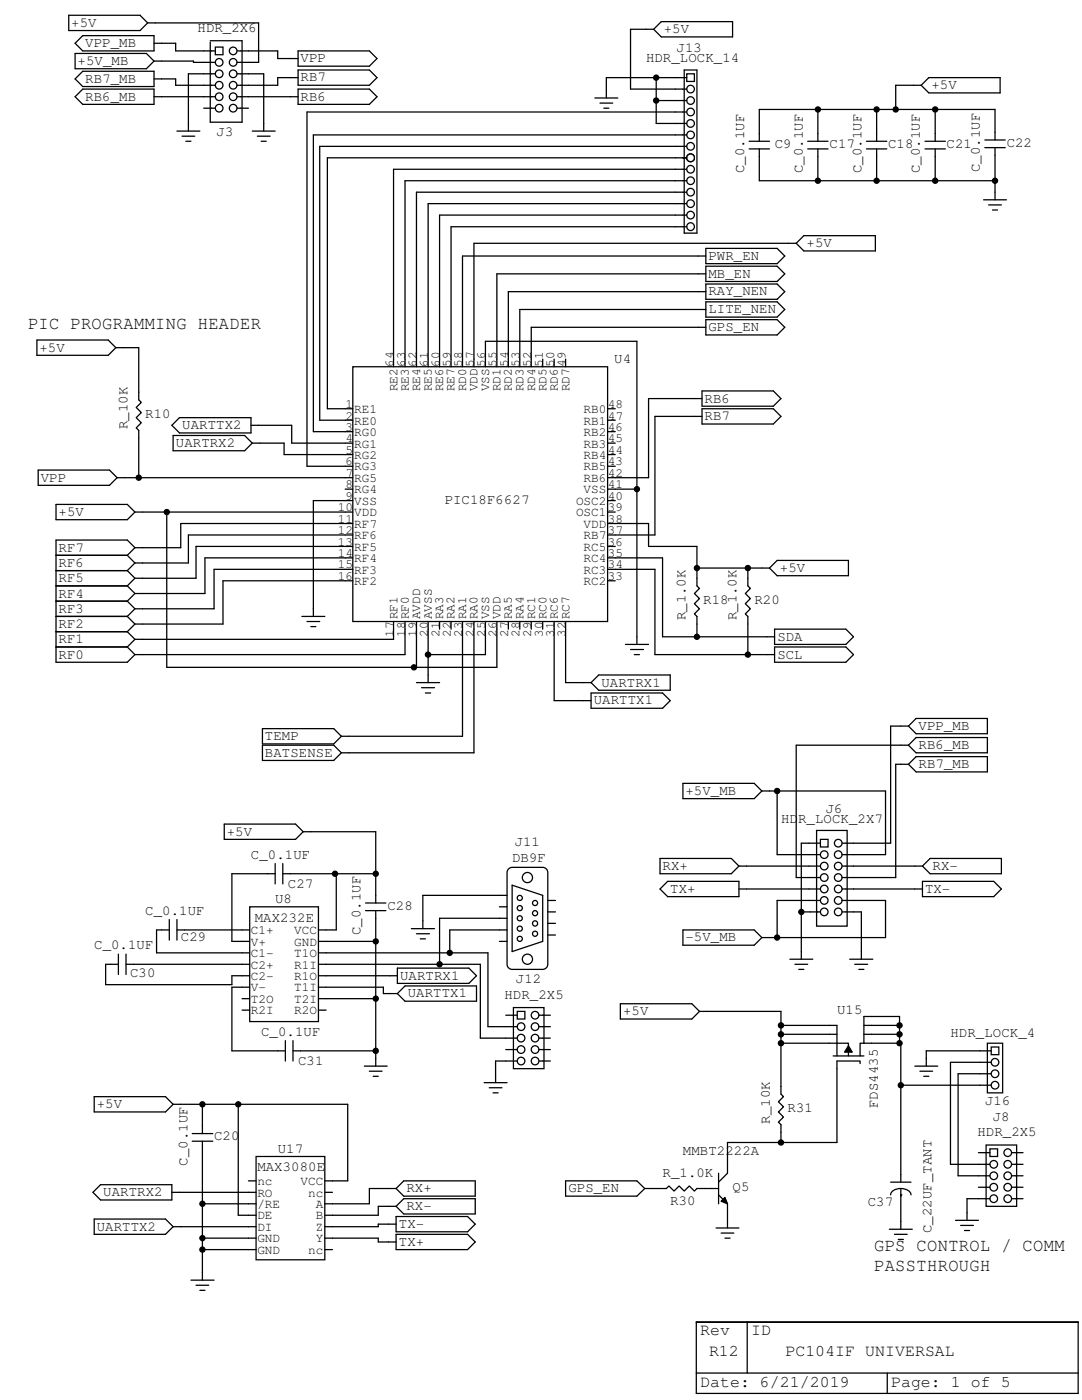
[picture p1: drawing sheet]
<svg xmlns="http://www.w3.org/2000/svg" width="216mm" height="279mm" viewBox="0 0 216 279" stroke-linecap="round" stroke-linejoin="round" font-family="sans-serif">
<path d="M162.9 165.7h6.1v19.1h-6.1z" fill="none" stroke="#000" stroke-width=".25"/>
<path d="M163.7 167.5h1.5v1.5h-1.5z" fill-rule="evenodd" fill="#fff"/>
<path d="M163.7 167.5h1.5v1.5h-1.5z" fill="none" stroke="#000" stroke-width=".25"/>
<circle cx="164.5" cy="170.6" r=".76" fill="#fff"/>
<circle cx="164.5" cy="170.6" r=".76" fill="none" stroke="#000" stroke-width=".25"/>
<circle cx="164.5" cy="172.8" r=".76" fill="#fff"/>
<circle cx="164.5" cy="172.8" r=".76" fill="none" stroke="#000" stroke-width=".25"/>
<circle cx="164.5" cy="175.1" r=".76" fill="#fff"/>
<circle cx="164.5" cy="175.1" r=".76" fill="none" stroke="#000" stroke-width=".25"/>
<circle cx="164.5" cy="177.4" r=".76" fill="#fff"/>
<circle cx="164.5" cy="177.4" r=".76" fill="none" stroke="#000" stroke-width=".25"/>
<circle cx="164.5" cy="179.7" r=".76" fill="#fff"/>
<circle cx="164.5" cy="179.7" r=".76" fill="none" stroke="#000" stroke-width=".25"/>
<circle cx="164.5" cy="182" r=".76" fill="#fff"/>
<circle cx="164.5" cy="182" r=".76" fill="none" stroke="#000" stroke-width=".25"/>
<circle cx="167.3" cy="182" r=".76" fill="#fff"/>
<circle cx="167.3" cy="182" r=".76" fill="none" stroke="#000" stroke-width=".25"/>
<circle cx="167.3" cy="179.7" r=".76" fill="#fff"/>
<circle cx="167.3" cy="179.7" r=".76" fill="none" stroke="#000" stroke-width=".25"/>
<circle cx="167.3" cy="177.4" r=".76" fill="#fff"/>
<circle cx="167.3" cy="177.4" r=".76" fill="none" stroke="#000" stroke-width=".25"/>
<circle cx="167.3" cy="175.1" r=".76" fill="#fff"/>
<circle cx="167.3" cy="175.1" r=".76" fill="none" stroke="#000" stroke-width=".25"/>
<circle cx="167.3" cy="172.8" r=".76" fill="#fff"/>
<circle cx="167.3" cy="172.8" r=".76" fill="none" stroke="#000" stroke-width=".25"/>
<circle cx="167.3" cy="170.6" r=".76" fill="#fff"/>
<circle cx="167.3" cy="170.6" r=".76" fill="none" stroke="#000" stroke-width=".25"/>
<circle cx="167.3" cy="168.3" r=".76" fill="#fff"/>
<g fill="none" stroke="#000" stroke-width=".25">
<path d="M136.3 156.3h14.2l1.5 1.6-1.5 1.5h-14.2zM152 157.9h1.5M179.7 144.9h1.6M179.7 148.7h1.6M179.7 152.5h1.6M182.8 143.4h14.2v3h-14.2l-1.5-1.5zM182.8 147.2h14.2v3h-14.2l-1.5-1.5zM182.8 151h14.2v3.1h-14.2l-1.5-1.6zM131.7 171.3h14.2l1.5 1.5-1.5 1.6h-14.2zM131.7 177.4l1.5-1.5h14.2v3h-14.2zM147.4 172.8h1.6M147.4 177.4h1.6"/>
<path d="M161.4 168.3h2.3M161.4 170.6h2.3M161.4 172.8h2.3M161.4 175.1h2.3M161.4 177.4h2.3M161.4 179.7h2.3M168 168.3h2.3M168 170.6h2.3M168 172.8h2.3M168 175.1h2.3M168 177.4h2.3M168 179.7h2.3"/>
<path d="M182.5 172.8h1.6M182.5 177.4h1.6M184.1 172.8l1.5-1.5h14.2v3.1h-14.2zM184.1 175.9h14.2l1.5 1.5-1.5 1.5h-14.2zM136.3 185.6h14.2l1.5 1.5-1.5 1.5h-14.2zM152 187.1h1.5M157.6 191.4h4.6M158.6 192.4h2.6M159.4 193.5h1M159.9 189.9v1.5M161.7 182h2M168 182h2.3"/>
<path d="M169.5 191.4h4.7M170.6 192.4h2.5M171.4 193.5h1M171.9 189.9v1.5M123.8 200.3h14.2l1.6 1.5-1.6 1.6h-14.2zM139.6 201.8h1.5M155.8 216.8v1.6l.5 .5-1 1 1 1-1 1 1 1-1 1 .5 .6v1.5M165.5 204.6h1.5v3.6h-1.5M165.5 206.4h1.5M166.2 210.7h6.2M167 210.7v-2.5h2.3v2.5M169.3 208.7l.8 1.3h-1.6z"/>
<path d="M171.6 212.3v-.5h-4.6v1.5M172.4 208.2h-.8v2.5M172.4 204.6h1.5M172.4 206.4h1.5M172.4 208.2h1.5M173.9 202.9h-1.5v5.3M112.9 235.7h14.2l1.6 1.5-1.6 1.5h-14.2zM128.7 237.2h1.5M131.4 237.2h1.6l.5-.5 1 1 1-1 1 1 1-1 1.1 1 .5-.5h1.5M141.9 237.2h1.5M143.4 234.1v6.1M143.4 238.5l1.8 1.7v1.6"/>
<path d="M143.9 239.7l.8-.7 .5 1.2zM145.2 232.6v1.5l-1.8 1.8M177.7 238.5a1.76 1.76 0 0 1 2-1.3 1.79 1.79 0 0 1 2.1 1.3M177.7 235.9h4.1M179.7 234.4v1.5M179.7 237.2v1.5M142.9 245.1h4.5M143.9 246.1h2.5M144.7 247.1h1M145.2 243.5v1.6M177.5 245.3h4.5M178.5 246.3h2.5"/>
<path d="M179.2 247.4h1.1M179.7 243.8v1.5"/>
<circle cx="167.3" cy="168.3" r=".76"/>
</g>
<path d="M169.3 208.7l.8 1.3h-1.6zM143.9 239.7l.8-.7 .5 1.2z" fill="#000"/>
<path d="M196.8 228.5h6.1v12.2h-6.1z" fill-rule="evenodd" fill="#fff"/>
<path d="M196.8 228.5h6.1v12.2h-6.1z" fill="none" stroke="#000" stroke-width=".25"/>
<path d="M197.5 229.3h1.6v1.5h-1.6z" fill-rule="evenodd" fill="#fff"/>
<path d="M197.5 229.3h1.6v1.5h-1.6z" fill="none" stroke="#000" stroke-width=".25"/>
<circle cx="198.3" cy="232.4" r=".76" fill="#fff"/>
<circle cx="198.3" cy="232.4" r=".76" fill="none" stroke="#000" stroke-width=".25"/>
<circle cx="198.3" cy="234.7" r=".76" fill="#fff"/>
<circle cx="198.3" cy="234.7" r=".76" fill="none" stroke="#000" stroke-width=".25"/>
<circle cx="198.3" cy="236.9" r=".76" fill="#fff"/>
<circle cx="198.3" cy="236.9" r=".76" fill="none" stroke="#000" stroke-width=".25"/>
<circle cx="198.3" cy="239.2" r=".76" fill="#fff"/>
<g fill="none" stroke="#000" stroke-width=".25">
<path d="M196.8 230h.7M196.8 232.4h.7M196.8 234.7h.7M196.8 236.9h.7M196.8 239.2h.7"/>
<circle cx="198.3" cy="239.2" r=".76"/>
</g>
<circle cx="201.1" cy="236.9" r=".76" fill="#fff"/>
<circle cx="201.1" cy="236.9" r=".76" fill="none" stroke="#000" stroke-width=".25"/>
<circle cx="201.1" cy="234.7" r=".76" fill="#fff"/>
<circle cx="201.1" cy="234.7" r=".76" fill="none" stroke="#000" stroke-width=".25"/>
<circle cx="201.1" cy="232.4" r=".76" fill="#fff"/>
<circle cx="201.1" cy="232.4" r=".76" fill="none" stroke="#000" stroke-width=".25"/>
<circle cx="201.1" cy="230" r=".76" fill="#fff"/>
<g fill="none" stroke="#000" stroke-width=".25">
<path d="M201.8 239.2h.8M201.8 236.9h.8M201.8 234.7h.8M201.8 232.4h.8M201.8 230h.8"/>
<circle cx="201.1" cy="230" r=".76"/>
</g>
<circle cx="201.1" cy="239.2" r=".76" fill="#fff"/>
<g fill="none" stroke="#000" stroke-width=".25">
<path d="M195.2 230h1.6M195.2 232.4h1.6M195.2 234.7h1.6M195.2 236.9h1.6M195.2 239.2h1.6M202.6 230h1.5M202.6 232.4h1.5M202.6 234.7h1.5M202.6 236.9h1.5M202.6 239.2h1.5"/>
<circle cx="201.1" cy="239.2" r=".76"/>
</g>
<path d="M197 208.2h3.1v9.9h-3.1z" fill-rule="evenodd" fill="#fff"/>
<path d="M197 208.2h3.1v9.9h-3.1z" fill="none" stroke="#000" stroke-width=".25"/>
<path d="M197.8 209h1.5v1.5h-1.5z" fill-rule="evenodd" fill="#fff"/>
<path d="M197.8 209h1.5v1.5h-1.5z" fill="none" stroke="#000" stroke-width=".25"/>
<circle cx="198.5" cy="212" r=".76" fill="#fff"/>
<circle cx="198.5" cy="212" r=".76" fill="none" stroke="#000" stroke-width=".25"/>
<circle cx="198.5" cy="214.3" r=".76" fill="#fff"/>
<circle cx="198.5" cy="214.3" r=".76" fill="none" stroke="#000" stroke-width=".25"/>
<circle cx="198.5" cy="216.6" r=".76" fill="#fff"/>
<g fill="none" stroke="#000" stroke-width=".25">
<path d="M15 10.7h14.2l1.5 1.5-1.5 1.5h-14.2zM15 8.6l1.5-1.5h14.2v3.1h-14.2zM16.5 14.2h14.2v3.1h-14.2l-1.5-1.6zM16.5 17.8h14.2v3h-14.2l-1.5-1.5zM30.7 12.2h1.6M30.7 19.3h1.6M30.7 15.7h1.6M30.7 8.6h1.6M58 19.3h1.5M58 15.5h1.5M58 11.7h1.5M59.5 17.8h14.2l1.5 1.5-1.5 1.5h-14.2z"/>
<path d="M59.5 10.2h14.2l1.5 1.5-1.5 1.5h-14.2zM59.5 14h14.2l1.5 1.5-1.5 1.5h-14.2zM35.3 26.2h4.6M36.3 27.2h2.6M37.1 28.2h1M37.6 24.6v1.6M50.3 26.2h4.6M51.4 27.2h2.5M52.1 28.2h1M52.6 24.6v1.6M182.5 212.8h4.6M183.6 213.8h2.5"/>
<path d="M184.3 214.8h1M184.8 211.2v1.6M195.5 209.7h2.3M195.5 212h2.3M195.5 214.3h2.3M195.5 216.6h2.3M190.7 243.5h4.5M191.7 244.6h2.5M192.4 245.6h1.1M193 242v1.5"/>
<circle cx="198.5" cy="216.6" r=".76"/>
</g>
<path d="M43 9.4h1.5v1.5h-1.5z" fill-rule="evenodd" fill="#fff"/>
<path d="M43 9.4h1.5v1.5h-1.5z" fill="none" stroke="#000" stroke-width=".25"/>
<circle cx="43.7" cy="12.4" r=".76" fill="#fff"/>
<circle cx="43.7" cy="12.4" r=".76" fill="none" stroke="#000" stroke-width=".25"/>
<circle cx="43.7" cy="14.7" r=".76" fill="#fff"/>
<circle cx="43.7" cy="14.7" r=".76" fill="none" stroke="#000" stroke-width=".25"/>
<circle cx="43.7" cy="17" r=".76" fill="#fff"/>
<circle cx="43.7" cy="17" r=".76" fill="none" stroke="#000" stroke-width=".25"/>
<circle cx="43.7" cy="19.3" r=".76" fill="#fff"/>
<circle cx="43.7" cy="19.3" r=".76" fill="none" stroke="#000" stroke-width=".25"/>
<circle cx="43.7" cy="21.6" r=".76" fill="#fff"/>
<circle cx="43.7" cy="21.6" r=".76" fill="none" stroke="#000" stroke-width=".25"/>
<circle cx="46.5" cy="21.6" r=".76" fill="#fff"/>
<circle cx="46.5" cy="21.6" r=".76" fill="none" stroke="#000" stroke-width=".25"/>
<circle cx="46.5" cy="19.3" r=".76" fill="#fff"/>
<circle cx="46.5" cy="19.3" r=".76" fill="none" stroke="#000" stroke-width=".25"/>
<circle cx="46.5" cy="17" r=".76" fill="#fff"/>
<circle cx="46.5" cy="17" r=".76" fill="none" stroke="#000" stroke-width=".25"/>
<circle cx="46.5" cy="14.7" r=".76" fill="#fff"/>
<circle cx="46.5" cy="14.7" r=".76" fill="none" stroke="#000" stroke-width=".25"/>
<circle cx="46.5" cy="12.4" r=".76" fill="#fff"/>
<circle cx="46.5" cy="12.4" r=".76" fill="none" stroke="#000" stroke-width=".25"/>
<circle cx="46.5" cy="10.2" r=".76" fill="#fff"/>
<g fill="none" stroke="#000" stroke-width=".25">
<path d="M13.7 3h14.2l1.6 1.6-1.6 1.5h-14.2zM29.5 4.6h1.5M40.6 10.2h2.4M40.6 12.4h2.4M40.6 14.7h2.4M40.6 17h2.4M40.6 19.3h2.4M42 8.1h6.3v16.3h-6.3v-16M47.3 10.2h2.3M47.3 12.4h2.3M47.3 14.7h2.3M47.3 17h2.3"/>
<path d="M47.3 19.3h2.3M118.7 19.6h4.6M121 18v1.6M128.9 5.8h1.5M130.4 5.8l1.6-1.5h14.2v3.1h-14.2zM182.3 17h1.5M185.3 15.5h14.3v3h-14.3l-1.5-1.5zM40.6 21.6h2.4M47.3 21.6h2.3M119.7 20.6h2.6M120.5 21.6h1M149.5 29.7h4"/>
<path d="M149.5 28.2h4M151.5 26.7v1.5M151.5 29.7v1.5M161.2 29.7h4M161.2 28.2h4M163.2 26.7v1.5M163.2 29.7v1.5M172.9 29.7h4.1M172.9 28.2h4.1M174.9 26.7v1.5M174.9 29.7v1.5M184.6 29.7h4"/>
<path d="M184.6 28.2h4M186.6 26.7v1.5M186.6 29.7v1.5M196.3 39.9h4.5M196.5 29.5h4.1M196.5 27.9h4.1M198.5 26.4v1.5M198.5 29.5v1.5M198.5 38.4v1.5M139.3 54.7h1.5M139.3 51.1h1.5M139.3 58.2h1.5"/>
<path d="M140.8 49.6h14.3l1.5 1.5-1.5 1.5h-14.3zM140.8 53.1h14.3l1.5 1.6-1.5 1.5h-14.3zM140.8 56.7h14.3l1.5 1.5-1.5 1.5h-14.3zM157.4 48.6h1.5M158.9 48.6l1.5-1.6h14.3v3.1h-14.3zM197.3 40.9h2.5M198 41.9h1.1M7.4 67.9h14.2l1.5 1.5-1.5 1.5h-14.2zM23.1 69.4h1.5M138.6 79.5h1.5M139.3 65.3h1.5M139.3 61.8h1.5"/>
<path d="M140.1 78h14.2l1.5 1.5-1.5 1.6h-14.2zM140.8 60.2h14.3l1.5 1.6-1.5 1.5h-14.3zM140.8 63.8h14.3l1.5 1.5-1.5 1.5h-14.3zM7.6 93.8h14.2l1.6 1.5-1.6 1.6h-14.2zM23.4 95.3h1.5M34.5 86.9h14.3l1.5 1.5-1.5 1.6h-14.3zM35.8 83.4h14.3v3h-14.3l-1.5-1.5zM50.1 84.9h1.5M50.3 88.4h1.6M138.6 83.1h1.5M140.1 81.6h14.2l1.5 1.5-1.5 1.5h-14.2zM11.2 100.7h14.2l1.5 1.5-1.5 1.5h-14.2z"/>
<path d="M11.2 120h14.2M11.2 116.9h14.2M11.2 113.9h14.2M11.2 110.8h14.2M25.4 120l1.5 1.5M25.4 116.9l1.5 1.5M25.4 113.9l1.5 1.5M25.4 110.8l1.5 1.6M26.9 109.3l-1.5-1.5h-14.2v24.4h14.2l1.5-1.6M26.9 118.4l-1.5 1.6M26.9 118.4h1.5M26.9 115.4l-1.5 1.5"/>
<path d="M26.9 115.4h1.5M26.9 112.4l-1.5 1.5M26.9 112.4h1.5M26.9 109.3l-1.5 1.5M26.9 109.3h1.5M26.9 102.2h1.5M152 113.4h1.5M153.5 113.4l1.6-1.6h14.2v3.1h-14.2zM11.2 123h14.2M11.2 129.1h14.2M11.2 126.1h14.2M25.4 129.1l1.5 1.5"/>
<path d="M25.4 126.1l1.5 1.5M25.4 123l1.5 1.5M26.9 130.6h1.5M26.9 127.6l-1.5 1.5M26.9 127.6h1.5M26.9 124.5l-1.5 1.6M26.9 124.5h1.5M26.9 121.5l-1.5 1.5M26.9 121.5h1.5M60.2 123h4.6M61.3 124h2.5M62 125.1h1"/>
<path d="M62.5 121.5v1.5M83.1 136.2h4.6M84.1 137.2h2.6M84.9 138.3h1M85.4 134.7v1.5M116.4 136.2h1.5M116.4 139.8h1.5M117.9 138.3h14.3l1.5 1.5-1.5 1.6h-14.3zM117.9 136.2l1.6-1.5h14.2v3.1h-14.2zM124.8 128.6h4.6M125.8 129.6h2.6M126.6 130.6h1"/>
<path d="M127.1 127.1v1.5M153 130.6h1.6M153 127.1h1.6M154.6 129.1h14.2l1.5 1.5-1.5 1.6h-14.2zM154.6 125.6h14.2l1.5 1.5-1.5 1.5h-14.2zM52.4 145.4h14.2l1.5 1.5-1.5 1.6h-14.2zM52.4 148.7h14.2l1.5 1.5-1.5 1.6h-14.2zM68.1 146.9h1.5M68.1 150.2h1.5M44.7 164.5h14.3l1.5 1.5-1.5 1.5h-14.3zM60.5 166h1.5M77.8 194.7h1.5"/>
<path d="M77.8 198.3h1.5M79.3 193.2h14.3l1.5 1.5-1.5 1.6h-14.3zM79.3 198.3l1.5-1.5h14.3v3h-14.3zM82.1 185.3h4.6M83.1 186.4h2.6M83.9 187.4h1M84.4 183.8v1.5M18.8 218.9h14.2l1.5 1.5-1.5 1.5h-14.2zM72.7 212.8h4.6M73.7 213.8h2.5M74.5 214.8h1M75 211.2v1.6"/>
<path d="M96.6 216.1h4.6M97.6 217.1h2.6M98.4 218.1h1M98.9 214.5v1.6M18.5 238l1.6-1.6h14.2v3.1h-14.2zM34.3 238h1.5M34.5 220.4h1.6M77.5 237.2h1.5M79 237.2l1.6-1.5h14.2v3h-14.2zM18.8 243.3h14.2l1.5 1.5-1.5 1.5h-14.2zM34.5 244.8h1.6M38.1 255.5h4.6"/>
<path d="M39.1 256.5h2.6M39.9 257.5h1M40.4 254v1.5M77.5 247.9h1.5M77.5 244.3h1.5M77.5 240.7h1.5M79 246.3h14.3l1.5 1.6-1.5 1.5h-14.3zM79 242.8h14.3l1.5 1.5-1.5 1.5h-14.3zM79 240.7l1.6-1.5h14.2v3.1h-14.2z"/>
<circle cx="46.5" cy="10.2" r=".76"/>
</g>
<path d="M70.4 73.2h50.8v50.8h-50.8z" fill-rule="evenodd" fill="#fff"/>
<g fill="none" stroke="#000" stroke-width=".25">
<path d="M70.4 73.2h50.8v50.8h-50.8zM78.5 71.7v1.5M80.8 71.7v1.5M83.1 71.7v1.5M85.4 71.7v1.5M87.7 71.7v1.5M90 71.7v1.5M92.3 71.7v1.5M94.6 71.7v1.5M96.9 71.7v1.5M99.1 71.7v1.5M101.4 71.7v1.5"/>
<path d="M103.7 71.7v1.5M106 71.7v1.5M108.3 71.7v1.5M110.6 71.7v1.5M112.9 71.7v1.5M68.9 81.6h1.5M68.9 83.9h1.5M68.9 86.1h1.5M68.9 88.4h1.5M68.9 90.7h1.5M68.9 93h1.5M68.9 95.3h1.5"/>
<path d="M68.9 97.6h1.5M68.9 99.9h1.5M121.2 81.6h1.6M121.2 83.9h1.6M121.2 86.1h1.6M121.2 88.4h1.6M121.2 90.7h1.6M121.2 93h1.6M121.2 95.3h1.6M121.2 97.6h1.6M121.2 99.9h1.6M68.9 102.2h1.5"/>
<path d="M68.9 104.5h1.5M68.9 106.8h1.5M68.9 109.1h1.5M68.9 111.3h1.5M68.9 113.6h1.5M68.9 115.9h1.5M121.2 102.2h1.6M121.2 104.5h1.6M121.2 106.8h1.6M121.2 109.1h1.6M121.2 111.3h1.6M121.2 113.6h1.6"/>
<path d="M121.2 115.9h1.6M139.1 115.4v1.5l.5 .5-1 1 1 1.1-1 1 1 1-1 1 .5 .5v1.5M149.2 115.4v1.5l.5 .5-1 1 1 1.1-1 1 1 1-1 1 .5 .5v1.5M78.5 124v1.6M80.8 124v1.6M83.1 124v1.6M85.4 124v1.6M87.7 124v1.6M90 124v1.6M92.3 124v1.6M94.6 124v1.6M96.9 124v1.6"/>
<path d="M99.1 124v1.6M101.4 124v1.6M103.7 124v1.6M106 124v1.6M108.3 124v1.6M110.6 124v1.6M112.9 124v1.6"/>
</g>
<path d="M137 14.7h1.6v1.6h-1.6z" fill-rule="evenodd" fill="#fff"/>
<path d="M137 14.7h1.6v1.6h-1.6z" fill="none" stroke="#000" stroke-width=".25"/>
<circle cx="137.8" cy="17.8" r=".76" fill="#fff"/>
<circle cx="137.8" cy="17.8" r=".76" fill="none" stroke="#000" stroke-width=".25"/>
<circle cx="137.8" cy="20.1" r=".76" fill="#fff"/>
<circle cx="137.8" cy="20.1" r=".76" fill="none" stroke="#000" stroke-width=".25"/>
<circle cx="137.8" cy="22.4" r=".76" fill="#fff"/>
<circle cx="137.8" cy="22.4" r=".76" fill="none" stroke="#000" stroke-width=".25"/>
<circle cx="137.8" cy="24.6" r=".76" fill="#fff"/>
<circle cx="137.8" cy="24.6" r=".76" fill="none" stroke="#000" stroke-width=".25"/>
<circle cx="137.8" cy="26.9" r=".76" fill="#fff"/>
<circle cx="137.8" cy="26.9" r=".76" fill="none" stroke="#000" stroke-width=".25"/>
<circle cx="137.8" cy="29.2" r=".76" fill="#fff"/>
<circle cx="137.8" cy="29.2" r=".76" fill="none" stroke="#000" stroke-width=".25"/>
<circle cx="137.8" cy="31.5" r=".76" fill="#fff"/>
<g fill="none" stroke="#000" stroke-width=".25">
<path d="M136.3 15.5h.7M136.3 17.8h.7M136.3 20.1h.7M136.3 22.4h.7M136.3 24.6h.7M136.3 26.9h.7M136.3 29.2h.7"/>
<circle cx="137.8" cy="31.5" r=".76"/>
</g>
<circle cx="137.8" cy="31.5" r=".76" fill="#fff"/>
<g fill="none" stroke="#000" stroke-width=".25">
<path d="M136.3 31.5h.7"/>
<circle cx="137.8" cy="31.5" r=".76"/>
</g>
<circle cx="137.8" cy="31.5" r=".76" fill="#fff"/>
<g fill="none" stroke="#000" stroke-width=".25">
<path d="M136.3 31.5h.7"/>
<circle cx="137.8" cy="31.5" r=".76"/>
</g>
<circle cx="137.8" cy="33.8" r=".76" fill="#fff"/>
<g fill="none" stroke="#000" stroke-width=".25">
<path d="M136.3 33.8h.7"/>
<circle cx="137.8" cy="33.8" r=".76"/>
</g>
<circle cx="137.8" cy="36.1" r=".76" fill="#fff"/>
<g fill="none" stroke="#000" stroke-width=".25">
<path d="M136.3 36.1h.7"/>
<circle cx="137.8" cy="36.1" r=".76"/>
</g>
<circle cx="137.8" cy="38.4" r=".76" fill="#fff"/>
<g fill="none" stroke="#000" stroke-width=".25">
<path d="M136.3 38.4h.7"/>
<circle cx="137.8" cy="38.4" r=".76"/>
</g>
<circle cx="137.8" cy="40.6" r=".76" fill="#fff"/>
<g fill="none" stroke="#000" stroke-width=".25">
<path d="M136.3 40.6h.7"/>
<circle cx="137.8" cy="40.6" r=".76"/>
</g>
<circle cx="137.8" cy="42.9" r=".76" fill="#fff"/>
<g fill="none" stroke="#000" stroke-width=".25">
<path d="M136.3 42.9h.7"/>
<circle cx="137.8" cy="42.9" r=".76"/>
</g>
<circle cx="137.8" cy="45.2" r=".77" fill="#fff"/>
<g fill="none" stroke="#000" stroke-width=".25">
<path d="M134.7 15.5h1.6M134.7 17.8h1.6M136.5 14h2.6v32.5h-2.6zM134.7 20.1h1.6M134.7 22.4h1.6M134.7 24.6h1.6M134.7 26.9h1.6M134.7 29.2h1.6M134.7 31.5h1.6M134.7 33.8h1.6M134.7 36.1h1.6M134.7 38.4h1.6"/>
<path d="M134.7 45.3h2.3M134.7 40.6h1.6M134.7 42.9h1.6M27.7 78.3v1.5l.5 .5-1 1 1 1-1 1.1 1 1-1 1 .5 .5v1.5"/>
<circle cx="137.8" cy="45.2" r=".77"/>
</g>
<path d="M101.5 173.4l.7-.3h6.1a1.03 1.03 0 0 1 1 1v18.3a1.03 1.03 0 0 1-1 1.1h-6.1a1.03 1.03 0 0 1-1-1.1v-18.3z" fill-rule="evenodd" fill="#fff"/>
<path d="M101.5 173.4l.7-.3h6.1a1.03 1.03 0 0 1 1 1v18.3a1.03 1.03 0 0 1-1 1.1h-6.1a1.03 1.03 0 0 1-1-1.1v-18.3zM102.2 176.7l6.1 2v9.2l-6.1 2z" fill="none" stroke="#000" stroke-width=".25"/>
<circle cx="105.2" cy="175.1" r="1.02" fill="#fff"/>
<circle cx="105.2" cy="175.1" r="1.02" fill="none" stroke="#000" stroke-width=".25"/>
<circle cx="105.2" cy="191.4" r="1.01" fill="#fff"/>
<circle cx="105.2" cy="191.4" r="1.01" fill="none" stroke="#000" stroke-width=".25"/>
<circle cx="103.7" cy="179.2" r=".51" fill="#fff"/>
<circle cx="103.7" cy="179.2" r=".51" fill="none" stroke="#000" stroke-width=".25"/>
<circle cx="103.7" cy="181.2" r=".51" fill="#fff"/>
<circle cx="103.7" cy="181.2" r=".51" fill="none" stroke="#000" stroke-width=".25"/>
<circle cx="103.7" cy="183.3" r=".51" fill="#fff"/>
<circle cx="103.7" cy="183.3" r=".51" fill="none" stroke="#000" stroke-width=".25"/>
<circle cx="103.7" cy="185.3" r=".51" fill="#fff"/>
<circle cx="103.7" cy="185.3" r=".51" fill="none" stroke="#000" stroke-width=".25"/>
<circle cx="103.7" cy="187.4" r=".51" fill="#fff"/>
<circle cx="103.7" cy="187.4" r=".51" fill="none" stroke="#000" stroke-width=".25"/>
<circle cx="106.8" cy="180.2" r=".51" fill="#fff"/>
<circle cx="106.8" cy="180.2" r=".51" fill="none" stroke="#000" stroke-width=".25"/>
<circle cx="106.8" cy="182.2" r=".51" fill="#fff"/>
<circle cx="106.8" cy="182.2" r=".51" fill="none" stroke="#000" stroke-width=".25"/>
<circle cx="106.8" cy="184.3" r=".52" fill="#fff"/>
<circle cx="106.8" cy="184.3" r=".52" fill="none" stroke="#000" stroke-width=".25"/>
<circle cx="106.8" cy="186.3" r=".51" fill="#fff"/>
<g fill="none" stroke="#000" stroke-width=".25">
<path d="M99.7 178.7h1.5M109.3 179.7h1.5M99.7 187.9h1.5M99.7 185.6h1.5M99.7 183.3h1.5M99.7 181h1.5M109.3 186.6h1.5M109.3 184.3h1.5M109.3 182h1.5"/>
<circle cx="106.8" cy="186.3" r=".51"/>
</g>
<path d="M102.4 201.1h6.1v12.2h-6.1z" fill-rule="evenodd" fill="#fff"/>
<path d="M102.4 201.1h6.1v12.2h-6.1z" fill="none" stroke="#000" stroke-width=".25"/>
<path d="M103.2 201.8h1.5v1.6h-1.5z" fill-rule="evenodd" fill="#fff"/>
<path d="M103.2 201.8h1.5v1.6h-1.5z" fill="none" stroke="#000" stroke-width=".25"/>
<circle cx="104" cy="204.9" r=".76" fill="#fff"/>
<circle cx="104" cy="204.9" r=".76" fill="none" stroke="#000" stroke-width=".25"/>
<circle cx="104" cy="207.2" r=".76" fill="#fff"/>
<circle cx="104" cy="207.2" r=".76" fill="none" stroke="#000" stroke-width=".25"/>
<circle cx="104" cy="209.5" r=".76" fill="#fff"/>
<circle cx="104" cy="209.5" r=".76" fill="none" stroke="#000" stroke-width=".25"/>
<circle cx="104" cy="211.8" r=".76" fill="#fff"/>
<g fill="none" stroke="#000" stroke-width=".25">
<path d="M102.4 202.6h.8M102.4 204.9h.8M102.4 207.2h.8M102.4 209.5h.8M102.4 211.8h.8"/>
<circle cx="104" cy="211.8" r=".76"/>
</g>
<circle cx="106.8" cy="209.5" r=".76" fill="#fff"/>
<circle cx="106.8" cy="209.5" r=".76" fill="none" stroke="#000" stroke-width=".25"/>
<circle cx="106.8" cy="207.2" r=".76" fill="#fff"/>
<circle cx="106.8" cy="207.2" r=".76" fill="none" stroke="#000" stroke-width=".25"/>
<circle cx="106.8" cy="204.9" r=".76" fill="#fff"/>
<circle cx="106.8" cy="204.9" r=".76" fill="none" stroke="#000" stroke-width=".25"/>
<circle cx="106.8" cy="202.6" r=".76" fill="#fff"/>
<g fill="none" stroke="#000" stroke-width=".25">
<path d="M107.5 211.8h.8M107.5 209.5h.8M107.5 207.2h.8M107.5 204.9h.8M107.5 202.6h.8"/>
<circle cx="106.8" cy="202.6" r=".76"/>
</g>
<circle cx="106.8" cy="211.8" r=".76" fill="#fff"/>
<g fill="none" stroke="#000" stroke-width=".25">
<path d="M100.9 202.6h1.5M100.9 204.9h1.5M100.9 207.2h1.5M100.9 209.5h1.5M100.9 211.8h1.5M108.3 202.6h1.5M108.3 204.9h1.5M108.3 207.2h1.5M108.3 209.5h1.5M108.3 211.8h1.5"/>
<circle cx="106.8" cy="211.8" r=".76"/>
</g>
<path d="M49.8 181h13.7v22.9h-13.7z" fill-rule="evenodd" fill="#fff"/>
<g fill="none" stroke="#000" stroke-width=".25">
<path d="M48.3 185.6h1.5M48.3 187.9h1.5M48.3 190.2h1.5M48.3 192.4h1.5M48.3 194.7h1.5M48.3 197h1.5M48.3 199.3h1.5M49.8 181h13.7v22.9h-13.7zM63.5 185.6h1.6M63.5 187.9h1.6M63.5 190.2h1.6M63.5 192.4h1.6"/>
<path d="M63.5 194.7h1.6M63.5 197h1.6M63.5 199.3h1.6M48.3 201.6h1.5M63.5 201.6h1.6"/>
</g>
<path d="M51.1 230.8h13.7v20.6h-13.7z" fill-rule="evenodd" fill="#fff"/>
<g fill="none" stroke="#000" stroke-width=".25">
<path d="M31 4.6h20.6v7.8h-2M32.3 12.2h6.3v.2h2M32.3 19.3h8.3M32.3 15.7h2.8v1.3h5.5M32.3 8.6h2.8v1.6h5.5M40.6 14.7h-3v9.9M49.6 19.3h8.4M49.6 10.2h5.8v1.5h2.6M49.6 14.7h3v9.9M58 15.5h-2.6v1.5h-5.8M128.9 5.8h-3.1v12h8.9M130.9 15.5v9.1h3.8"/>
<path d="M134.7 15.5h-13.7v2.5M182.3 17h-3.6v4.8M130.9 20.1h3.8M134.7 26.9h-72.2v59.2h6.4M134.7 36.1h-53.9v35.6M134.7 33.8h-56.2v37.9M134.7 38.4h-51.6v33.3M134.7 31.5h-69.4v50.1h3.6M134.7 29.2h-70.9v54.7h5.1M134.7 22.4h-73.4v70.6h7.6M151.5 31.2v4.9h47M163.2 21.8v4.9"/>
<path d="M163.2 31.2v4.9M174.9 21.8v4.9M174.9 31.2v4.9M186.6 21.8v4.9M186.6 31.2v4.9M198.5 26.4v-4.6h-47v4.9M198.5 31v7.4M134.7 42.9h-47v28.8M134.7 40.6h-49.3v31.1M134.7 45.3h-44.7v26.4M139.3 51.1h-47v20.6M139.3 54.7h-40.2v17"/>
<path d="M139.3 58.2h-37.9v13.5M157.4 48.6h-62.8v23.1M24.6 69.4h3.1v8.9M96.9 71.7v-3.6h30.2v59M138.6 79.5h-9.2v15.8h-6.6M139.3 65.3h-33.3v6.4M139.3 61.8h-35.6v9.9M24.9 95.3h44M27.7 87.4v7.9M51.6 84.9h6.6v3.5h10.7M51.9 88.4h4.8v2.3h12.2M68.9 99.9h-6.4v21.6"/>
<path d="M122.8 97.6h4.3M138.6 83.1h-7.9v23.7h-7.9M28.4 102.2h40.5M33.3 102.2v31h65.8v-7.6M68.9 106.8h-31.3v5.6h-9.2M68.9 104.5h-32.8v4.8h-7.7M68.9 109.1h-29.8v6.3h-10.7M68.9 113.6h-26.2v7.9h-14.3M68.9 111.3h-28v7.1h-12.5M68.9 115.9h-24.4v8.6h-16.1M122.8 104.5h6.6v4.6h9.7v6.3M122.8 113.6h7.9v17h22.3"/>
<path d="M122.8 111.3h9.4v15.8h20.8M139.1 113.4h12.9M149.2 113.4v2M78.5 125.6v2h-50.1M80.8 125.6v5h-52.4M83.1 125.6v7.6M85.4 125.6v9.1M92.3 125.6v21.3h-22.7M94.6 125.6v24.6h-25M96.9 125.6v5h-11.5M110.6 125.6v14.2h5.8M112.9 125.6v10.6h3.5"/>
<path d="M139.1 124.5v2.6M149.2 124.5v6.1M153.5 157.9h23.2v12.7h-6.4M155.1 157.9v12.7h6.3M179.7 152.5h-1v22.6h-8.4M179.7 148.7h-20.8v26.4h2.5M179.7 144.9h-2v23.4h-7.4M54.9 172.3v4.1M54.9 174.4h-8.6v13.5h2M56.4 172.3v4.1M56.4 174.4h18.6M62 166h13v14.2"/>
<path d="M67.1 174.4v11.2h-2M99.7 178.7h-15.3v5.1M149 177.4h12.4M149 172.8h12.4M161.4 168.3h-1.5v21.6M161.4 179.7h-6.3v7.4M170.3 179.7h6.4v7.4h-23.2M170.3 177.4h12.2M170.3 172.8h12.2M23.6 190.4v4.1M23.6 192.4h-2.5v4.1h25.2v-1.8h2M25.1 190.4v4.1"/>
<path d="M25.1 192.4h23.2M33.8 183.5v4.1M33.8 185.6h-2.6v4.6h17.1M35.3 183.5v4.1M35.3 185.6h13M48.3 197h-2v12.7h10.6M65.1 192.4h30.7v14.8h5.1M65.1 190.2h32.3v14.7h3.5M65.1 197h11.4v1.3h1.3M65.1 194.7h12.7M65.1 199.3h9.9M65.1 187.9h9.9"/>
<path d="M72.9 181.7h4.1M72.9 180.2h4.1M75 181.7v29.5M99.7 185.6h-10v4.6M99.7 183.3h-12v9.1M159.9 182h1.8M170.3 182h1.6v7.9M56.9 207.7v4.1M58.5 207.7v4.1M58.5 209.7h16.5M100.9 211.8h-2v2.7M141.1 201.8h14.7v15"/>
<path d="M155.8 208.2h9.7M155.8 206.4h9.7M155.8 204.6h9.7M167 213.3v14.7h-21.8v4.6M173.9 208.2h5.8v26.2M173.9 202.9h5.6v5.3M173.9 206.4h5.6M173.9 204.6h5.6M179.7 216.6h15.8M195.5 209.7h-10.7v1.5M195.5 214.3h-4.3v20.4h4M195.5 212h-5.8v20.4h5.5"/>
<path d="M35.8 238h15.3M36.1 220.4h33.3v15.3h-4.6M38.4 227.8h4.1M38.4 226.2h4.1M40.4 220.4v5.8M40.4 227.8v26.2M47.5 220.4v22.1h3.6M49.6 235.7h1.5M51.1 230.8h13.7v20.6h-13.7zM64.8 238h1.5M77.5 237.2h-3.8v3h-8.9M130.2 237.2h1.2"/>
<path d="M140.6 237.2h1.3M155.8 226v2M179.7 238.5h.1M179.7 238.5v5.3M195.2 239.2h-2.2v2.8M36.1 244.8h15M40.4 240.2h10.7M40.4 247.1h10.7M40.4 249.4h10.7M64.8 247.1h10.7v.8h2M64.8 249.4h1.5M77.5 240.7h-2v1.8h-10.7"/>
<path d="M77.5 244.3h-2v.5h-10.7M145.2 241.8v1.7M138.9 263.9h76.2v14.2h-76.2zM138.9 274h76.2M149.1 263.9v10.1M177 274v4.1"/>
<circle cx="130.9" cy="15.5" r=".51"/>
<circle cx="130.9" cy="20.1" r=".51"/>
<circle cx="163.2" cy="21.8" r=".51"/>
<circle cx="163.2" cy="36.1" r=".5"/>
<circle cx="174.9" cy="21.8" r=".51"/>
<circle cx="174.9" cy="36.1" r=".51"/>
<circle cx="178.7" cy="21.8" r=".51"/>
<circle cx="186.6" cy="21.8" r=".51"/>
<circle cx="186.6" cy="36.1" r=".51"/>
<circle cx="198.5" cy="36.1" r=".51"/>
<circle cx="27.7" cy="95.3" r=".51"/>
<circle cx="127.1" cy="97.6" r=".5"/>
<circle cx="33.3" cy="102.2" r=".5"/>
<circle cx="139.1" cy="113.4" r=".51"/>
<circle cx="149.2" cy="113.4" r=".51"/>
<circle cx="82.6" cy="133.2" r=".5"/>
<circle cx="85.4" cy="130.6" r=".52"/>
<circle cx="139.1" cy="127.1" r=".51"/>
<circle cx="149.2" cy="130.6" r=".51"/>
<circle cx="155.1" cy="157.9" r=".51"/>
<circle cx="66.8" cy="174.4" r=".51"/>
<circle cx="75" cy="174.4" r=".5"/>
<circle cx="75" cy="199.3" r=".5"/>
<circle cx="75" cy="187.9" r=".5"/>
<circle cx="87.7" cy="192.4" r=".51"/>
<circle cx="89.7" cy="190.2" r=".51"/>
<circle cx="155.1" cy="187.1" r=".51"/>
<circle cx="159.9" cy="182" r=".5"/>
<circle cx="75" cy="209.7" r=".51"/>
<circle cx="155.8" cy="204.6" r=".51"/>
<circle cx="155.8" cy="206.4" r=".51"/>
<circle cx="155.8" cy="208.2" r=".51"/>
<circle cx="179.5" cy="208.2" r=".51"/>
<circle cx="179.5" cy="206.4" r=".51"/>
<circle cx="179.5" cy="204.6" r=".51"/>
<circle cx="179.7" cy="216.6" r=".51"/>
<circle cx="40.4" cy="220.4" r=".5"/>
<circle cx="47.5" cy="220.4" r=".51"/>
<circle cx="155.8" cy="228" r=".51"/>
<circle cx="40.4" cy="249.4" r=".51"/>
<circle cx="40.4" cy="247.1" r=".5"/>
<circle cx="40.4" cy="240.2" r=".5"/>
</g>
<g fill="#000">
<circle cx="130.9" cy="15.5" r=".51"/>
<circle cx="130.9" cy="20.1" r=".51"/>
<circle cx="163.2" cy="21.8" r=".51"/>
<circle cx="163.2" cy="36.1" r=".5"/>
<circle cx="174.9" cy="21.8" r=".51"/>
<circle cx="174.9" cy="36.1" r=".51"/>
<circle cx="178.7" cy="21.8" r=".51"/>
<circle cx="186.6" cy="21.8" r=".51"/>
<circle cx="186.6" cy="36.1" r=".51"/>
<circle cx="198.5" cy="36.1" r=".51"/>
<circle cx="27.7" cy="95.3" r=".51"/>
<circle cx="127.1" cy="97.6" r=".5"/>
<circle cx="33.3" cy="102.2" r=".5"/>
<circle cx="139.1" cy="113.4" r=".51"/>
<circle cx="149.2" cy="113.4" r=".51"/>
<circle cx="82.6" cy="133.2" r=".5"/>
<circle cx="85.4" cy="130.6" r=".52"/>
<circle cx="139.1" cy="127.1" r=".51"/>
<circle cx="149.2" cy="130.6" r=".51"/>
<circle cx="155.1" cy="157.9" r=".51"/>
<circle cx="66.8" cy="174.4" r=".51"/>
<circle cx="75" cy="174.4" r=".5"/>
<circle cx="75" cy="199.3" r=".5"/>
<circle cx="75" cy="187.9" r=".5"/>
<circle cx="87.7" cy="192.4" r=".51"/>
<circle cx="89.7" cy="190.2" r=".51"/>
<circle cx="155.1" cy="187.1" r=".51"/>
<circle cx="159.9" cy="182" r=".5"/>
<circle cx="75" cy="209.7" r=".51"/>
<circle cx="155.8" cy="204.6" r=".51"/>
<circle cx="155.8" cy="206.4" r=".51"/>
<circle cx="155.8" cy="208.2" r=".51"/>
<circle cx="179.5" cy="208.2" r=".51"/>
<circle cx="179.5" cy="206.4" r=".51"/>
<circle cx="179.5" cy="204.6" r=".51"/>
<circle cx="179.7" cy="216.6" r=".51"/>
<circle cx="40.4" cy="220.4" r=".5"/>
<circle cx="47.5" cy="220.4" r=".51"/>
<circle cx="155.8" cy="228" r=".51"/>
<circle cx="40.4" cy="249.4" r=".51"/>
<circle cx="40.4" cy="247.1" r=".5"/>
<circle cx="40.4" cy="240.2" r=".5"/>
</g>
<g font-size="3.6">
<text x="5.6" y="65.6">PIC PROGRAMMING HEADER</text>
<text x="174.4" y="249.6">GPS CONTROL / COMM</text>
<text x="174.4" y="253.7">PASSTHROUGH</text>
</g>
<g font-size="3.3">
<text x="139.7" y="266.5">Rev</text>
<text x="149.9" y="266.5">ID</text>
<text x="141.5" y="270.6">R12</text>
<text x="156.7" y="270.6">PC104IF UNIVERSAL</text>
<text x="139.7" y="276.9">Date: 6/21/2019</text>
<text x="177.8" y="276.9">Page: 1 of 5</text>
</g>
<g font-size="2.8">
<text x="14.2" y="5.3">+5V</text>
<text x="17" y="9.4">VPP_MB</text>
<text x="39.4" y="6.4">HDR_2X6</text>
<text x="132.5" y="6.6">+5V</text>
<text x="135" y="10.4">J13</text>
<text x="15.5" y="13">+5V_MB</text>
<text x="17" y="16.5">RB7_MB</text>
<text x="60" y="16.3">RB7</text>
<text x="60" y="12.4">VPP</text>
<text x="128.9" y="12.4">HDR_LOCK_14</text>
<text x="185.8" y="17.8">+5V</text>
<text x="17" y="20.1">RB6_MB</text>
<text x="60" y="20.1">RB6</text>
<text x="43.2" y="27.2">J3</text>
<text x="154.6" y="29.5">C9</text>
<text x="165.5" y="29.5">C17</text>
<text x="177.2" y="29.5">C18</text>
<text x="188.9" y="29.5">C21</text>
<text x="200.9" y="29.3">C22</text>
<text x="148.5" y="34.6" transform="rotate(-90 148.5 34.6)">C_0.1UF</text>
<text x="160.2" y="34.6" transform="rotate(-90 160.2 34.6)">C_0.1UF</text>
<text x="171.9" y="34.6" transform="rotate(-90 171.9 34.6)">C_0.1UF</text>
<text x="183.6" y="34.6" transform="rotate(-90 183.6 34.6)">C_0.1UF</text>
<text x="195.5" y="34.3" transform="rotate(-90 195.5 34.3)">C_0.1UF</text>
<text x="141.4" y="51.9">PWR_EN</text>
<text x="161" y="49.3">+5V</text>
<text x="141.4" y="55.4">MB_EN</text>
<text x="141.4" y="59">RAY_NEN</text>
<text x="141.4" y="62.5">LITE_NEN</text>
<text x="7.9" y="70.2">+5V</text>
<text x="141.4" y="66.1">GPS_EN</text>
<text x="122.6" y="72.5">U4</text>
<text x="29" y="83.4">R10</text>
<text x="140.6" y="83.9">RB7</text>
<text x="140.6" y="80.3">RB6</text>
<text x="25.4" y="85.7" transform="rotate(-90 25.4 85.7)">R_10K</text>
<text x="35.1" y="89.2">UARTRX2</text>
<text x="36.4" y="85.7">UARTTX2</text>
<text x="8.1" y="96.1">VPP</text>
<text x="88.7" y="100.7">PIC18F6627</text>
<text x="11.7" y="103">+5V</text>
<text x="11.7" y="113.1">RF6</text>
<text x="11.7" y="110.1">RF7</text>
<text x="11.7" y="119.3">RF4</text>
<text x="11.7" y="116.2">RF5</text>
<text x="155.6" y="114.2">+5V</text>
<text x="11.7" y="125.3">RF2</text>
<text x="11.7" y="122.3">RF3</text>
<text x="136.8" y="123.8" transform="rotate(-90 136.8 123.8)">R_1.0K</text>
<text x="140.3" y="120.5">R18</text>
<text x="146.9" y="123.8" transform="rotate(-90 146.9 123.8)">R_1.0K</text>
<text x="150.5" y="120.5">R20</text>
<text x="11.7" y="131.4">RF0</text>
<text x="11.7" y="128.4">RF1</text>
<text x="155.1" y="131.4">SCL</text>
<text x="155.1" y="127.9">SDA</text>
<text x="120" y="137">UARTRX1</text>
<text x="118.5" y="140.6">UARTTX1</text>
<text x="52.9" y="147.7">TEMP</text>
<text x="183.3" y="145.7">VPP_MB</text>
<text x="183.3" y="149.5">RB6_MB</text>
<text x="52.9" y="151">BATSENSE</text>
<text x="183.3" y="153.3">RB7_MB</text>
<text x="136.8" y="158.6">+5V_MB</text>
<text x="45.3" y="166.8">+5V</text>
<text x="155.9" y="164.3">HDR_LOCK_2X7</text>
<text x="164.8" y="162.2">J6</text>
<text x="50.1" y="171.4">C_0.1UF</text>
<text x="102.2" y="172.1">DB9F</text>
<text x="102.7" y="168.8">J11</text>
<text x="132.2" y="173.7">RX+</text>
<text x="186.1" y="173.7">RX-</text>
<text x="57.4" y="177.2">C27</text>
<text x="133.7" y="178.2">TX+</text>
<text x="184.6" y="178.2">TX-</text>
<text x="29" y="182.5">C_0.1UF</text>
<text x="50.8" y="184.1">MAX232E</text>
<text x="54.9" y="180.3">U8</text>
<text x="77.3" y="181.5">C28</text>
<text x="18.8" y="189.4">C_0.1UF</text>
<text x="36.1" y="187.9">C29</text>
<text x="72" y="186.6" transform="rotate(-90 72 186.6)">C_0.1UF</text>
<text x="136.8" y="187.9">-5V_MB</text>
<text x="26" y="195">C30</text>
<text x="79.8" y="195.5">UARTRX1</text>
<text x="103" y="196.3">J12</text>
<text x="81.4" y="199.1">UARTTX1</text>
<text x="100.7" y="199.3">HDR_2X5</text>
<text x="124.3" y="202.6">+5V</text>
<text x="167" y="202.4">U15</text>
<text x="52.1" y="206.7">C_0.1UF</text>
<text x="189.7" y="206.9">HDR_LOCK_4</text>
<text x="59.5" y="212.6">C31</text>
<text x="19.3" y="221.2">+5V</text>
<text x="157.1" y="222">R31</text>
<text x="175.2" y="221.2" transform="rotate(-90 175.2 221.2)">FDS4435</text>
<text x="196.6" y="220.4">J16</text>
<text x="42.7" y="227.5">C20</text>
<text x="153.6" y="224.2" transform="rotate(-90 153.6 224.2)">R_10K</text>
<text x="195" y="226.8">HDR_2X5</text>
<text x="198.1" y="223.7">J8</text>
<text x="37.4" y="232.6" transform="rotate(-90 37.4 232.6)">C_0.1UF</text>
<text x="51.4" y="233.6">MAX3080E</text>
<text x="55.4" y="230.1">U17</text>
<text x="136.3" y="230.6">MMBT2222A</text>
<text x="20.6" y="238.7">UARTRX2</text>
<text x="81.1" y="238">RX+</text>
<text x="113.4" y="238">GPS_EN</text>
<text x="132.2" y="234.9">R_1.0K</text>
<text x="146.2" y="237.7">Q5</text>
<text x="19.3" y="245.6">UARTTX2</text>
<text x="79.6" y="245.1">TX-</text>
<text x="81.1" y="241.5">RX-</text>
<text x="133.7" y="240.5">R30</text>
<text x="173.1" y="240.7">C37</text>
<text x="79.6" y="248.6">TX+</text>
<text x="185.8" y="246.1" transform="rotate(-90 185.8 246.1)">C_22UF_TANT</text>
</g>
<g font-size="2.5">
<text x="78.5" y="73.2" transform="rotate(-90 78.5 73.2)">64</text>
<text x="80.8" y="73.2" transform="rotate(-90 80.8 73.2)">63</text>
<text x="83.1" y="73.2" transform="rotate(-90 83.1 73.2)">62</text>
<text x="85.4" y="73.2" transform="rotate(-90 85.4 73.2)">61</text>
<text x="87.7" y="73.2" transform="rotate(-90 87.7 73.2)">60</text>
<text x="90" y="73.2" transform="rotate(-90 90 73.2)">59</text>
<text x="92.2" y="73.2" transform="rotate(-90 92.2 73.2)">58</text>
<text x="94.5" y="73.2" transform="rotate(-90 94.5 73.2)">57</text>
<text x="96.8" y="73.2" transform="rotate(-90 96.8 73.2)">56</text>
<text x="99.1" y="73.2" transform="rotate(-90 99.1 73.2)">55</text>
<text x="101.4" y="73.2" transform="rotate(-90 101.4 73.2)">54</text>
<text x="103.7" y="73.2" transform="rotate(-90 103.7 73.2)">53</text>
<text x="106" y="73.2" transform="rotate(-90 106 73.2)">52</text>
<text x="108.3" y="73.2" transform="rotate(-90 108.3 73.2)">51</text>
<text x="110.6" y="73.2" transform="rotate(-90 110.6 73.2)">50</text>
<text x="112.9" y="73.2" transform="rotate(-90 112.9 73.2)">49</text>
<text x="68.9" y="81.4">1</text>
<text x="68.9" y="83.7">2</text>
<text x="70.7" y="82.5">RE1</text>
<text x="79.3" y="78.1" transform="rotate(-90 79.3 78.1)">RE2</text>
<text x="81.6" y="78.1" transform="rotate(-90 81.6 78.1)">RE3</text>
<text x="83.9" y="78.1" transform="rotate(-90 83.9 78.1)">RE4</text>
<text x="86.1" y="78.1" transform="rotate(-90 86.1 78.1)">RE5</text>
<text x="88.4" y="78.1" transform="rotate(-90 88.4 78.1)">RE6</text>
<text x="90.7" y="78.1" transform="rotate(-90 90.7 78.1)">RE7</text>
<text x="93" y="78.1" transform="rotate(-90 93 78.1)">RD0</text>
<text x="95.3" y="78.1" transform="rotate(-90 95.3 78.1)">VDD</text>
<text x="97.6" y="78.1" transform="rotate(-90 97.6 78.1)">VSS</text>
<text x="99.9" y="78.1" transform="rotate(-90 99.9 78.1)">RD1</text>
<text x="102.2" y="78.1" transform="rotate(-90 102.2 78.1)">RD2</text>
<text x="104.4" y="78.1" transform="rotate(-90 104.4 78.1)">RD3</text>
<text x="106.8" y="78.1" transform="rotate(-90 106.8 78.1)">RD4</text>
<text x="109.1" y="78.1" transform="rotate(-90 109.1 78.1)">RD5</text>
<text x="111.3" y="78.1" transform="rotate(-90 111.3 78.1)">RD6</text>
<text x="113.6" y="78.1" transform="rotate(-90 113.6 78.1)">RD7</text>
<text x="116.5" y="82.5">RB0</text>
<text x="121.3" y="83.7">47</text>
<text x="121.3" y="81.4">48</text>
<text x="68.9" y="86">3</text>
<text x="68.9" y="88.3">4</text>
<text x="70.7" y="84.8">RE0</text>
<text x="70.7" y="87">RG0</text>
<text x="70.7" y="89.3">RG1</text>
<text x="116.5" y="89.3">RB3</text>
<text x="116.5" y="87">RB2</text>
<text x="116.5" y="84.8">RB1</text>
<text x="121.3" y="88.3">45</text>
<text x="121.3" y="86">46</text>
<text x="68.9" y="90.6">5</text>
<text x="68.9" y="92.9">6</text>
<text x="68.9" y="95.2">7</text>
<text x="70.7" y="91.6">RG2</text>
<text x="70.7" y="93.9">RG3</text>
<text x="116.5" y="93.9">RB5</text>
<text x="116.5" y="91.6">RB4</text>
<text x="121.3" y="95.2">42</text>
<text x="121.3" y="92.9">43</text>
<text x="121.3" y="90.6">44</text>
<text x="68.9" y="97.5">8</text>
<text x="68.9" y="99.7">9</text>
<text x="70.7" y="96.2">RG5</text>
<text x="70.7" y="98.5">RG4</text>
<text x="70.7" y="100.8">VSS</text>
<text x="114.9" y="100.8">OSC2</text>
<text x="116.5" y="98.5">VSS</text>
<text x="116.5" y="96.2">RB6</text>
<text x="121.3" y="99.7">40</text>
<text x="121.3" y="97.5">41</text>
<text x="67.4" y="102">10</text>
<text x="67.4" y="104.3">11</text>
<text x="67.4" y="106.6">12</text>
<text x="70.7" y="103">VDD</text>
<text x="70.7" y="105.3">RF7</text>
<text x="70.7" y="107.6">RF6</text>
<text x="114.9" y="103">OSC1</text>
<text x="116.5" y="107.6">RB7</text>
<text x="116.5" y="105.3">VDD</text>
<text x="121.3" y="106.6">37</text>
<text x="121.3" y="104.3">38</text>
<text x="121.3" y="102">39</text>
<text x="67.4" y="108.9">13</text>
<text x="67.4" y="111.2">14</text>
<text x="67.4" y="113.5">15</text>
<text x="70.7" y="109.9">RF5</text>
<text x="70.7" y="112.2">RF4</text>
<text x="116.5" y="112.2">RC4</text>
<text x="116.5" y="109.9">RC5</text>
<text x="121.3" y="113.5">34</text>
<text x="121.3" y="111.2">35</text>
<text x="121.3" y="108.9">36</text>
<text x="67.4" y="115.8">16</text>
<text x="70.7" y="114.5">RF3</text>
<text x="70.7" y="116.8">RF2</text>
<text x="116.5" y="116.8">RC2</text>
<text x="116.5" y="114.5">RC3</text>
<text x="121.3" y="115.8">33</text>
<text x="79.3" y="123.6" transform="rotate(-90 79.3 123.6)">RF1</text>
<text x="81.6" y="123.6" transform="rotate(-90 81.6 123.6)">RF0</text>
<text x="83.9" y="123.6" transform="rotate(-90 83.9 123.6)">AVDD</text>
<text x="86.1" y="123.6" transform="rotate(-90 86.1 123.6)">AVSS</text>
<text x="88.4" y="123.6" transform="rotate(-90 88.4 123.6)">RA3</text>
<text x="90.7" y="123.6" transform="rotate(-90 90.7 123.6)">RA2</text>
<text x="93" y="123.6" transform="rotate(-90 93 123.6)">RA1</text>
<text x="95.3" y="123.6" transform="rotate(-90 95.3 123.6)">RA0</text>
<text x="97.6" y="123.6" transform="rotate(-90 97.6 123.6)">VSS</text>
<text x="99.9" y="123.6" transform="rotate(-90 99.9 123.6)">VDD</text>
<text x="102.2" y="123.6" transform="rotate(-90 102.2 123.6)">RA5</text>
<text x="104.4" y="123.6" transform="rotate(-90 104.4 123.6)">RA4</text>
<text x="106.8" y="123.6" transform="rotate(-90 106.8 123.6)">RC1</text>
<text x="109.1" y="123.6" transform="rotate(-90 109.1 123.6)">RC0</text>
<text x="111.3" y="123.6" transform="rotate(-90 111.3 123.6)">RC6</text>
<text x="113.6" y="123.6" transform="rotate(-90 113.6 123.6)">RC7</text>
<text x="78.5" y="127.1" transform="rotate(-90 78.5 127.1)">17</text>
<text x="80.8" y="127.1" transform="rotate(-90 80.8 127.1)">18</text>
<text x="83.1" y="127.1" transform="rotate(-90 83.1 127.1)">19</text>
<text x="85.4" y="127.1" transform="rotate(-90 85.4 127.1)">20</text>
<text x="87.7" y="127.1" transform="rotate(-90 87.7 127.1)">21</text>
<text x="90" y="127.1" transform="rotate(-90 90 127.1)">22</text>
<text x="92.2" y="127.1" transform="rotate(-90 92.2 127.1)">23</text>
<text x="94.5" y="127.1" transform="rotate(-90 94.5 127.1)">24</text>
<text x="96.8" y="127.1" transform="rotate(-90 96.8 127.1)">25</text>
<text x="99.1" y="127.1" transform="rotate(-90 99.1 127.1)">26</text>
<text x="101.4" y="127.1" transform="rotate(-90 101.4 127.1)">27</text>
<text x="103.7" y="127.1" transform="rotate(-90 103.7 127.1)">28</text>
<text x="106" y="127.1" transform="rotate(-90 106 127.1)">29</text>
<text x="108.3" y="127.1" transform="rotate(-90 108.3 127.1)">30</text>
<text x="110.6" y="127.1" transform="rotate(-90 110.6 127.1)">31</text>
<text x="112.9" y="127.1" transform="rotate(-90 112.9 127.1)">32</text>
<text x="50.1" y="186.4">C1+</text>
<text x="50.1" y="188.7">V+</text>
<text x="50.1" y="191">C1-</text>
<text x="58.7" y="191">T1O</text>
<text x="58.7" y="188.7">GND</text>
<text x="58.7" y="186.4">VCC</text>
<text x="50.1" y="193.3">C2+</text>
<text x="50.1" y="195.6">C2-</text>
<text x="50.1" y="197.9">V-</text>
<text x="58.7" y="197.9">T1I</text>
<text x="58.7" y="195.6">R1O</text>
<text x="58.7" y="193.3">R1I</text>
<text x="50.1" y="200.2">T2O</text>
<text x="50.1" y="202.4">R2I</text>
<text x="58.7" y="202.4">R2O</text>
<text x="58.7" y="200.2">T2I</text>
<text x="51.4" y="236.5">nc</text>
<text x="51.4" y="238.8">RO</text>
<text x="60" y="236.5">VCC</text>
<text x="61.5" y="238.8">nc</text>
<text x="51.4" y="241.1">/RE</text>
<text x="51.4" y="243.4">DE</text>
<text x="51.4" y="245.7">DI</text>
<text x="63" y="245.7">Z</text>
<text x="63" y="243.4">B</text>
<text x="63" y="241.1">A</text>
<text x="51.4" y="247.9">GND</text>
<text x="51.4" y="250.2">GND</text>
<text x="61.5" y="250.2">nc</text>
<text x="63" y="247.9">Y</text>
</g>
</svg>
